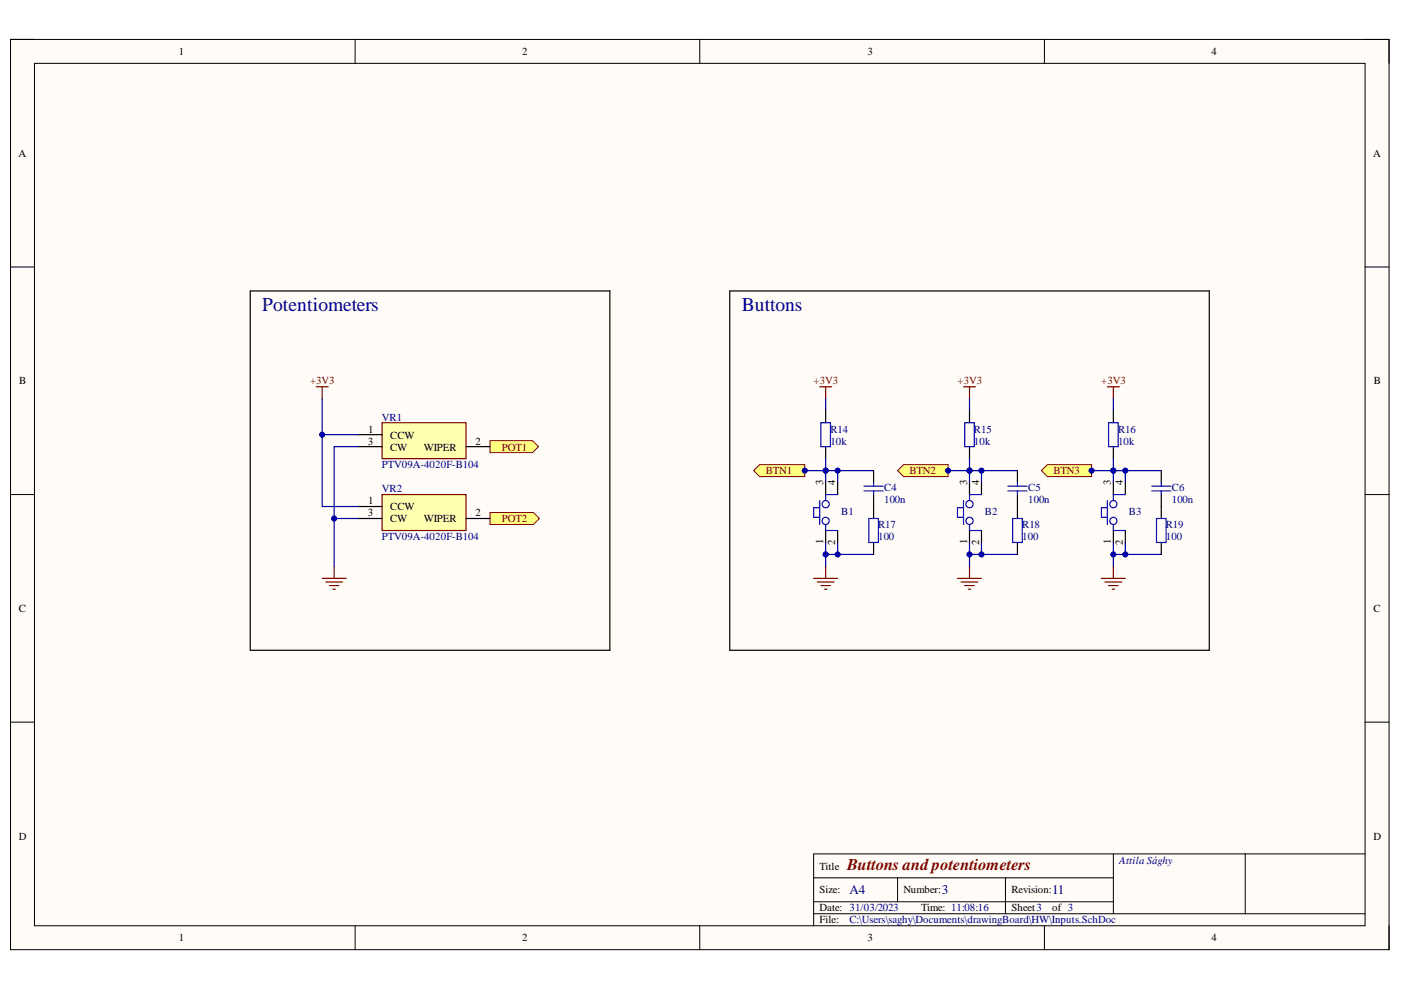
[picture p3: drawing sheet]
<svg xmlns="http://www.w3.org/2000/svg" width="297mm" height="210mm" viewBox="0 0 297 210" stroke-linecap="round" stroke-linejoin="round" font-family="sans-serif">
<path d="M2.2 8.4h292.3v193h-292.3z" fill-rule="evenodd" fill="#fffcf8"/>
<path d="M2.2 8.4h292.3v193h-292.3z" fill="none" stroke="#000" stroke-width=".21"/>
<path d="M7.3 13.4h282.1v182.9h-282.1z" fill-rule="evenodd" fill="#fffcf8"/>
<g fill="none" stroke="#000" stroke-width=".21">
<path d="M2.2 8.4h5.1M7.3 13.4h282.1v182.9h-282.1zM75.3 8.4v5M148.4 8.4v5M221.4 8.4v5M289.4 8.4h5.1v5M2.2 56.6h5.1M289.4 56.6h5.1M2.2 104.9h5.1M289.4 104.9h5.1M2.2 153.1h5.1M289.4 153.1h5.1"/>
<path d="M75.3 196.3v5.1M148.4 196.3v5.1M172.5 186.1h63.6M172.5 193.7h116.9M172.5 191.2h63.6M190.3 186.1v5.1M213.2 186.1v7.6M221.4 196.3v5.1M236.1 181v12.7M264 181v12.7M289.4 181h-116.9v15.3M294.5 196.3v5.1"/>
</g>
<path d="M68.3 122.6h5.1M69.1 123.4h3.5M69.8 124.2h2.1M70.6 124.9h.5M70.8 120.1v2.5" fill="none" stroke="#800000" stroke-width=".25"/>
<path d="M103.9 93.4h9l1.3 1.3-1.3 1.3h-9z" fill-rule="evenodd" fill="#ffff80"/>
<path d="M103.9 93.4h9l1.3 1.3-1.3 1.3h-9z" fill="none" stroke="#800000" stroke-width=".21"/>
<path d="M103.9 108.7h9.2l1.3 1.2-1.3 1.3h-9.2z" fill-rule="evenodd" fill="#ffff80"/>
<path d="M103.9 108.7h9.2l1.3 1.2-1.3 1.3h-9.2z" fill="none" stroke="#800000" stroke-width=".21"/>
<path d="M67 82h2.6M68.3 82v2.5" fill="none" stroke="#800000" stroke-width=".25"/>
<path d="M81 89.6h17.8v7.6h-17.8z" fill-rule="evenodd" fill="#ffffb0"/>
<path d="M81 89.6h17.8v7.6h-17.8z" fill="none" stroke="#800000" stroke-width=".25"/>
<path d="M75.9 92.2h5.1M75.9 94.7h5.1M98.8 94.7h5.1" fill="none" stroke="#000" stroke-width=".25"/>
<path d="M81 104.9h17.8v7.6h-17.8z" fill-rule="evenodd" fill="#ffffb0"/>
<path d="M234.8 82h2.5M236.1 82v2.5M81 104.9h17.8v7.6h-17.8zM233.5 122.6h5.1M234.3 123.4h3.5M235 124.2h2.1M235.8 124.9h.5M236.1 120.1v2.5" fill="none" stroke="#800000" stroke-width=".25"/>
<path d="M236.1 87.1v2.5M236.1 94.7v2.5M75.9 107.4h5.1M75.9 109.9h5.1M98.8 109.9h5.1M236.1 102.3v2.6M236.1 112.5v2.5M238.6 102.3v2.6M238.6 112.5v2.5" fill="none" stroke="#000" stroke-width=".25"/>
<g fill="none" stroke="#00f" stroke-width=".25">
<path d="M235 89.6h2.1v5.1h-2.1zM234.8 106.1v5.1M234.8 107.7h-1.3v2h1.3M236.1 111.2v1.3h2.5M238.6 104.9h-2.5v1.2"/>
<circle cx="236.1" cy="110.4" r=".76"/>
<circle cx="236.1" cy="106.9" r=".76"/>
</g>
<path d="M220.8 99.8l1.3-1.3h9.3v2.5h-9.3z" fill-rule="evenodd" fill="#ffff80"/>
<path d="M220.8 99.8l1.3-1.3h9.3v2.5h-9.3z" fill="none" stroke="#800000" stroke-width=".21"/>
<path d="M205.6 87.1v2.5M205.6 94.7v2.5M246.2 99.8v2.5M205.6 102.3v2.6M205.6 112.5v2.5M208.1 102.3v2.6M208.1 112.5v2.5M246.2 104.9v5M246.2 115v2.6" fill="none" stroke="#000" stroke-width=".25"/>
<g fill="none" stroke="#00f" stroke-width=".25">
<path d="M204.5 89.6h2.1v5.1h-2.1zM204.3 106.1v5.1M204.3 107.7h-1.3v2h1.3M205.6 111.2v1.3h2.5M208.1 104.9h-2.5v1.2M244.2 104.1h4M244.2 103.1h4M245.2 109.9h2v5.1h-2zM246.2 102.3v.8M246.2 104.1v.8"/>
<circle cx="205.6" cy="110.4" r=".76"/>
<circle cx="205.6" cy="106.9" r=".76"/>
</g>
<path d="M204.3 82h2.5M205.6 82v2.5M203 122.6h5.1M203.8 123.4h3.5M204.5 124.2h2.1M205.3 124.9h.5M205.6 120.1v2.5" fill="none" stroke="#800000" stroke-width=".25"/>
<path d="M190.3 99.8l1.3-1.3h9.4v2.5h-9.4z" fill-rule="evenodd" fill="#ffff80"/>
<path d="M190.3 99.8l1.3-1.3h9.4v2.5h-9.4z" fill="none" stroke="#800000" stroke-width=".21"/>
<path d="M175.1 87.1v2.5M175.1 94.7v2.5M215.7 99.8v2.5M175.1 102.3v2.6M175.1 112.5v2.5M177.6 102.3v2.6M177.6 112.5v2.5M215.7 104.9v5M215.7 115v2.6" fill="none" stroke="#000" stroke-width=".25"/>
<g fill="none" stroke="#00f" stroke-width=".25">
<path d="M174 89.6h2.1v5.1h-2.1zM173.8 106.1v5.1M173.8 107.7l-1.3-.1v2.1h1.3M175.1 111.2v1.3h2.5M177.6 104.9h-2.5v1.2M213.7 104.1h4M213.7 103.1h4M214.7 109.9h2v5.1h-2zM215.7 102.3v.8M215.7 104.1v.8"/>
<circle cx="175.1" cy="110.4" r=".76"/>
<circle cx="175.1" cy="106.9" r=".76"/>
</g>
<path d="M173.8 82h2.5M175.1 82v2.5M172.5 122.6h5.1M173.3 123.4h3.5M174 124.2h2.1M174.8 124.9h.5M175.1 120.1v2.5" fill="none" stroke="#800000" stroke-width=".25"/>
<path d="M159.8 99.8l1.3-1.3h9.5v2.5h-9.5z" fill-rule="evenodd" fill="#ffff80"/>
<path d="M159.8 99.8l1.3-1.3h9.5v2.5h-9.5z" fill="none" stroke="#800000" stroke-width=".21"/>
<circle cx="170.6" cy="99.8" r=".51" fill="#000080"/>
<circle cx="170.6" cy="99.8" r=".51" fill="none" stroke="#000080" stroke-width=".21"/>
<path d="M53.1 61.7h76.2v76.2h-76.2zM154.7 61.7h101.7v76.2h-101.7zM185.2 99.8v2.5M185.2 104.9v5M185.2 115v2.6" fill="none" stroke="#000" stroke-width=".25"/>
<path d="M183.2 104.1h4M183.2 103.1h4M184.2 109.9h2v5.1h-2zM185.2 102.3v.8M185.2 104.1v.8" fill="none" stroke="#00f" stroke-width=".25"/>
<path d="M68.3 84.5v7.7h7.6" fill="none" stroke="#000080" stroke-width=".25"/>
<circle cx="68.3" cy="92.2" r=".51" fill="#000080"/>
<circle cx="68.3" cy="92.2" r=".51" fill="none" stroke="#000080" stroke-width=".21"/>
<path d="M68.3 92.2v15.2h7.6" fill="none" stroke="#000080" stroke-width=".25"/>
<circle cx="68.3" cy="92.2" r=".51" fill="#000080"/>
<circle cx="68.3" cy="92.2" r=".51" fill="none" stroke="#000080" stroke-width=".21"/>
<path d="M75.9 109.9h-5.1v10.2" fill="none" stroke="#000080" stroke-width=".25"/>
<circle cx="70.8" cy="109.9" r=".51" fill="#000080"/>
<circle cx="70.8" cy="109.9" r=".51" fill="none" stroke="#000080" stroke-width=".21"/>
<path d="M75.9 94.7h-5.1v15.2" fill="none" stroke="#000080" stroke-width=".25"/>
<circle cx="70.8" cy="109.9" r=".51" fill="#000080"/>
<circle cx="70.8" cy="109.9" r=".51" fill="none" stroke="#000080" stroke-width=".21"/>
<path d="M236.1 84.5v2.6M236.1 97.2v2.6" fill="none" stroke="#000080" stroke-width=".25"/>
<circle cx="236.1" cy="99.8" r=".51" fill="#000080"/>
<circle cx="236.1" cy="99.8" r=".51" fill="none" stroke="#000080" stroke-width=".21"/>
<path d="M231.3 99.8h4.8" fill="none" stroke="#000080" stroke-width=".25"/>
<circle cx="236.1" cy="99.8" r=".51" fill="#000080"/>
<circle cx="236.1" cy="99.8" r=".51" fill="none" stroke="#000080" stroke-width=".21"/>
<path d="M236.1 99.8v2.5" fill="none" stroke="#000080" stroke-width=".25"/>
<circle cx="236.1" cy="99.8" r=".51" fill="#000080"/>
<circle cx="236.1" cy="99.8" r=".51" fill="none" stroke="#000080" stroke-width=".21"/>
<path d="M238.6 99.8v2.5" fill="none" stroke="#000080" stroke-width=".25"/>
<circle cx="238.6" cy="99.8" r=".51" fill="#000080"/>
<circle cx="238.6" cy="99.8" r=".51" fill="none" stroke="#000080" stroke-width=".21"/>
<path d="M236.1 115v2.6" fill="none" stroke="#000080" stroke-width=".25"/>
<circle cx="236.1" cy="117.6" r=".51" fill="#000080"/>
<circle cx="236.1" cy="117.6" r=".51" fill="none" stroke="#000080" stroke-width=".21"/>
<path d="M238.6 115v2.6" fill="none" stroke="#000080" stroke-width=".25"/>
<circle cx="238.6" cy="117.6" r=".51" fill="#000080"/>
<circle cx="238.6" cy="117.6" r=".51" fill="none" stroke="#000080" stroke-width=".21"/>
<path d="M205.6 84.5v2.6M205.6 97.2v2.6" fill="none" stroke="#000080" stroke-width=".25"/>
<circle cx="205.6" cy="99.8" r=".51" fill="#000080"/>
<circle cx="205.6" cy="99.8" r=".51" fill="none" stroke="#000080" stroke-width=".21"/>
<path d="M200.8 99.8h4.8" fill="none" stroke="#000080" stroke-width=".25"/>
<circle cx="205.6" cy="99.8" r=".51" fill="#000080"/>
<circle cx="205.6" cy="99.8" r=".51" fill="none" stroke="#000080" stroke-width=".21"/>
<path d="M205.6 99.8v2.5" fill="none" stroke="#000080" stroke-width=".25"/>
<circle cx="205.6" cy="99.8" r=".51" fill="#000080"/>
<circle cx="205.6" cy="99.8" r=".51" fill="none" stroke="#000080" stroke-width=".21"/>
<path d="M208.1 99.8v2.5" fill="none" stroke="#000080" stroke-width=".25"/>
<circle cx="208.1" cy="99.8" r=".51" fill="#000080"/>
<circle cx="208.1" cy="99.8" r=".51" fill="none" stroke="#000080" stroke-width=".21"/>
<path d="M205.6 115v2.6" fill="none" stroke="#000080" stroke-width=".25"/>
<circle cx="205.6" cy="117.6" r=".51" fill="#000080"/>
<circle cx="205.6" cy="117.6" r=".51" fill="none" stroke="#000080" stroke-width=".21"/>
<path d="M208.1 115v2.6" fill="none" stroke="#000080" stroke-width=".25"/>
<circle cx="208.1" cy="117.6" r=".51" fill="#000080"/>
<circle cx="208.1" cy="117.6" r=".51" fill="none" stroke="#000080" stroke-width=".21"/>
<path d="M175.1 84.5v2.6M175.1 97.2v2.6" fill="none" stroke="#000080" stroke-width=".25"/>
<circle cx="175.1" cy="99.8" r=".51" fill="#000080"/>
<circle cx="175.1" cy="99.8" r=".51" fill="none" stroke="#000080" stroke-width=".21"/>
<path d="M175.1 117.6v2.5" fill="none" stroke="#000080" stroke-width=".25"/>
<circle cx="175.1" cy="117.6" r=".51" fill="#000080"/>
<circle cx="175.1" cy="117.6" r=".51" fill="none" stroke="#000080" stroke-width=".21"/>
<path d="M170.3 99.8h4.8" fill="none" stroke="#000080" stroke-width=".25"/>
<circle cx="170.6" cy="99.8" r=".51" fill="#000080"/>
<circle cx="170.6" cy="99.8" r=".51" fill="none" stroke="#000080" stroke-width=".21"/>
<circle cx="175.1" cy="99.8" r=".51" fill="#000080"/>
<circle cx="175.1" cy="99.8" r=".51" fill="none" stroke="#000080" stroke-width=".21"/>
<path d="M175.1 99.8v2.5" fill="none" stroke="#000080" stroke-width=".25"/>
<circle cx="175.1" cy="99.8" r=".51" fill="#000080"/>
<circle cx="175.1" cy="99.8" r=".51" fill="none" stroke="#000080" stroke-width=".21"/>
<path d="M177.6 99.8v2.5" fill="none" stroke="#000080" stroke-width=".25"/>
<circle cx="177.6" cy="99.8" r=".51" fill="#000080"/>
<circle cx="177.6" cy="99.8" r=".51" fill="none" stroke="#000080" stroke-width=".21"/>
<path d="M175.1 115v2.6" fill="none" stroke="#000080" stroke-width=".25"/>
<circle cx="175.1" cy="117.6" r=".51" fill="#000080"/>
<circle cx="175.1" cy="117.6" r=".51" fill="none" stroke="#000080" stroke-width=".21"/>
<path d="M177.6 115v2.6" fill="none" stroke="#000080" stroke-width=".25"/>
<circle cx="177.6" cy="117.6" r=".51" fill="#000080"/>
<circle cx="177.6" cy="117.6" r=".51" fill="none" stroke="#000080" stroke-width=".21"/>
<path d="M175.1 117.6h10.1" fill="none" stroke="#000080" stroke-width=".25"/>
<circle cx="175.1" cy="117.6" r=".51" fill="#000080"/>
<circle cx="175.1" cy="117.6" r=".51" fill="none" stroke="#000080" stroke-width=".21"/>
<circle cx="177.6" cy="117.6" r=".51" fill="#000080"/>
<circle cx="177.6" cy="117.6" r=".51" fill="none" stroke="#000080" stroke-width=".21"/>
<path d="M175.1 99.8h10.1" fill="none" stroke="#000080" stroke-width=".25"/>
<circle cx="177.6" cy="99.8" r=".51" fill="#000080"/>
<circle cx="177.6" cy="99.8" r=".51" fill="none" stroke="#000080" stroke-width=".21"/>
<circle cx="175.1" cy="99.8" r=".51" fill="#000080"/>
<circle cx="175.1" cy="99.8" r=".51" fill="none" stroke="#000080" stroke-width=".21"/>
<path d="M205.6 99.8h10.1" fill="none" stroke="#000080" stroke-width=".25"/>
<circle cx="208.1" cy="99.8" r=".51" fill="#000080"/>
<circle cx="208.1" cy="99.8" r=".51" fill="none" stroke="#000080" stroke-width=".21"/>
<circle cx="205.6" cy="99.8" r=".51" fill="#000080"/>
<circle cx="205.6" cy="99.8" r=".51" fill="none" stroke="#000080" stroke-width=".21"/>
<path d="M215.7 117.6h-10.1v2.5" fill="none" stroke="#000080" stroke-width=".25"/>
<circle cx="205.6" cy="117.6" r=".51" fill="#000080"/>
<circle cx="205.6" cy="117.6" r=".51" fill="none" stroke="#000080" stroke-width=".21"/>
<circle cx="208.1" cy="117.6" r=".51" fill="#000080"/>
<circle cx="208.1" cy="117.6" r=".51" fill="none" stroke="#000080" stroke-width=".21"/>
<path d="M236.1 99.8h10.1" fill="none" stroke="#000080" stroke-width=".25"/>
<circle cx="238.6" cy="99.8" r=".51" fill="#000080"/>
<circle cx="238.6" cy="99.8" r=".51" fill="none" stroke="#000080" stroke-width=".21"/>
<circle cx="236.1" cy="99.8" r=".51" fill="#000080"/>
<circle cx="236.1" cy="99.8" r=".51" fill="none" stroke="#000080" stroke-width=".21"/>
<path d="M246.2 117.6h-10.1v2.5" fill="none" stroke="#000080" stroke-width=".25"/>
<circle cx="236.1" cy="117.6" r=".51" fill="#000080"/>
<circle cx="236.1" cy="117.6" r=".51" fill="none" stroke="#000080" stroke-width=".21"/>
<circle cx="238.6" cy="117.6" r=".51" fill="#000080"/>
<circle cx="238.6" cy="117.6" r=".51" fill="none" stroke="#000080" stroke-width=".21"/>
<g font-size="4.1" fill="#000080">
<text x="55.6" y="65.9">Potentiometers</text>
<text x="157.3" y="65.9">Buttons</text>
</g>
<text font-size="3.5" fill="#800000" x="179.6" y="184.4">Buttons andpotentiometers</text>
<g font-size="2.8" fill="#000080">
<text x="180.1" y="189.6">A4</text>
<text x="199.7" y="189.6">3</text>
<text x="223.1" y="189.6">11</text>
</g>
<g font-size="2.5" fill="#000080">
<text x="190.1" y="100.1">POBTN2</text>
<text x="220.8" y="100.1">POBTN3</text>
</g>
<g font-size="2.3">
<text x="37.9" y="11.7">1</text>
<text x="110.7" y="11.7">2</text>
<text x="183.9" y="11.7">3</text>
<text x="256.8" y="11.7">4</text>
<text x="3.9" y="33.3">A</text>
<text x="291.1" y="33.3">A</text>
<text x="4.1" y="81.5">B</text>
<text x="291.3" y="81.5">B</text>
<text x="78" y="94.3">3</text>
<text x="78.1" y="91.7">1</text>
<text x="82.7" y="93">CCW</text>
<text x="82.7" y="95.5">CW</text>
<text x="89.8" y="95.5">WIPER</text>
<text x="100.8" y="94.3">2</text>
<text x="78.1" y="106.9">1</text>
<text x="174.5" y="102.8" transform="rotate(-90 174.5 102.8)">3</text>
<text x="177.1" y="102.8" transform="rotate(-90 177.1 102.8)">4</text>
<text x="205.1" y="102.8" transform="rotate(-90 205.1 102.8)">3</text>
<text x="207.6" y="102.8" transform="rotate(-90 207.6 102.8)">4</text>
<text x="235.5" y="102.8" transform="rotate(-90 235.5 102.8)">3</text>
<text x="238.1" y="102.8" transform="rotate(-90 238.1 102.8)">4</text>
<text x="78" y="109.5">3</text>
<text x="82.7" y="108.2">CCW</text>
<text x="82.7" y="110.7">CW</text>
<text x="89.8" y="110.7">WIPER</text>
<text x="100.8" y="109.5">2</text>
<text x="174.5" y="115.4" transform="rotate(-90 174.5 115.4)">1</text>
<text x="177.1" y="115.6" transform="rotate(-90 177.1 115.6)">2</text>
<text x="205.1" y="115.4" transform="rotate(-90 205.1 115.4)">1</text>
<text x="207.6" y="115.6" transform="rotate(-90 207.6 115.6)">2</text>
<text x="235.5" y="115.4" transform="rotate(-90 235.5 115.4)">1</text>
<text x="238.1" y="115.6" transform="rotate(-90 238.1 115.6)">2</text>
<text x="4" y="129.8">C</text>
<text x="291.2" y="129.8">C</text>
<text x="4" y="178">D</text>
<text x="291.2" y="178">D</text>
<text x="173.8" y="184.4">Title</text>
<text x="173.8" y="189.4">Size:</text>
<text x="191.5" y="189.4">Number:</text>
<text x="214.5" y="189.4">Revision:</text>
<text x="173.8" y="193.2">Date: 31/03/2023</text>
<text x="173.8" y="195.8">File:</text>
<text x="195.3" y="193.2">Time: 11:08:16</text>
<text x="214.5" y="193.2">Sheet3</text>
<text x="223.1" y="193.2">of 3</text>
<text x="37.9" y="199.6">1</text>
<text x="110.7" y="199.6">2</text>
<text x="183.9" y="199.6">3</text>
<text x="256.8" y="199.6">4</text>
</g>
<g font-size="2.3" fill="#800000">
<text x="65.7" y="81.5">+3V3</text>
<text x="172.5" y="81.5">+3V3</text>
<text x="203" y="81.5">+3V3</text>
<text x="233.5" y="81.5">+3V3</text>
<text x="106.4" y="95.5">POT1</text>
<text x="162.3" y="100.6">BTN1</text>
<text x="192.8" y="100.6">BTN2</text>
<text x="223.3" y="100.6">BTN3</text>
<text x="106.4" y="110.7">POT2</text>
</g>
<g font-size="2.3" fill="#000080">
<text x="81" y="89.2">VR1</text>
<text x="176.1" y="94.3">10k</text>
<text x="176.1" y="91.7">R14</text>
<text x="206.5" y="94.3">10k</text>
<text x="206.5" y="91.7">R15</text>
<text x="237" y="94.3">10k</text>
<text x="237" y="91.7">R16</text>
<text x="81" y="99.3">PTV09A-4020F-B104</text>
<text x="81" y="104.4">VR2</text>
<text x="187.5" y="106.7">100n</text>
<text x="187.5" y="104.1">C4</text>
<text x="218" y="106.7">100n</text>
<text x="218" y="104.1">C5</text>
<text x="248.5" y="106.7">100n</text>
<text x="248.5" y="104.1">C6</text>
<text x="178.3" y="109.2">B1</text>
<text x="186.2" y="112">R17</text>
<text x="208.8" y="109.2">B2</text>
<text x="216.7" y="112">R18</text>
<text x="239.3" y="109.2">B3</text>
<text x="247.2" y="112">R19</text>
<text x="81" y="114.5">PTV09A-4020F-B104</text>
<text x="186.2" y="114.5">100</text>
<text x="216.7" y="114.5">100</text>
<text x="247.2" y="114.5">100</text>
<text x="237.3" y="183.1">Attila Sághy</text>
<text x="180.1" y="195.8">C:\Users\saghy\Documents\drawingBoard\HW\Inputs.SchDoc</text>
</g>
</svg>
